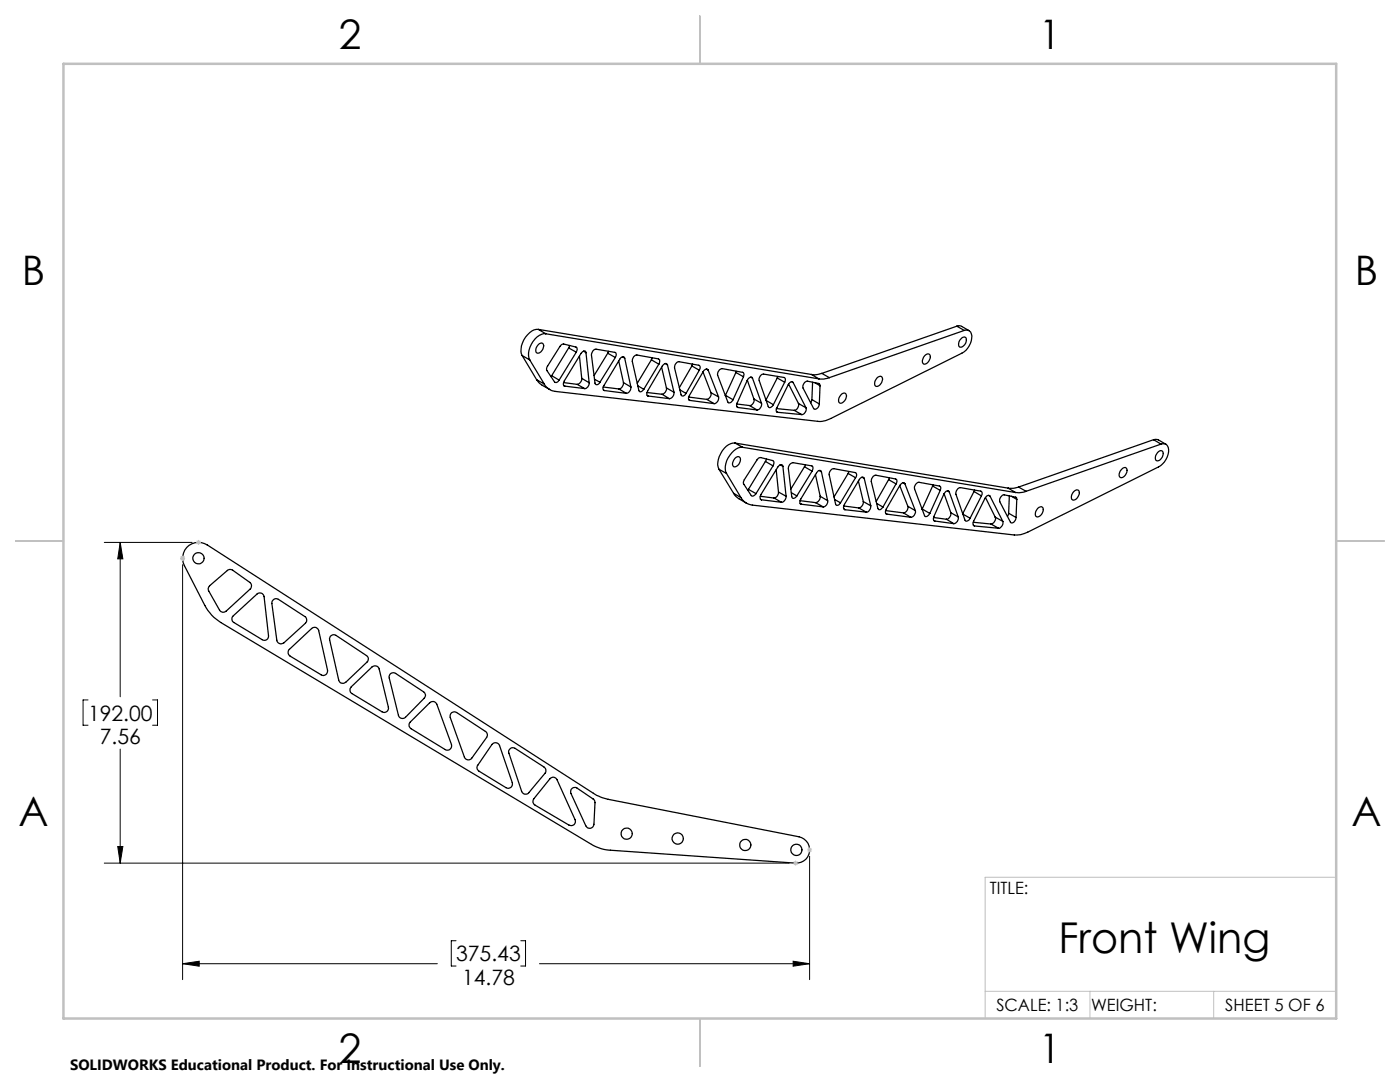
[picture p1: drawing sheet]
<svg xmlns="http://www.w3.org/2000/svg" width="279mm" height="216mm" viewBox="0 0 279 216" stroke-linecap="round" stroke-linejoin="round" font-family="sans-serif">
<g fill="none" stroke="#000" stroke-width=".25">
<path d="M104.2 70.9l1.5 .9M104.2 70.9l2.9 4.9M105.7 71.8l2.9 4.8M107.1 75.8l.7 .8 1.9 1.1M107.1 75.8l1.5 .8M107.4 68.8a.62 .62 0 0 1 1-.1 1.39 1.39 0 0 1-1.2 1.7 1.14 1.14 0 0 1 .2-1.6zM107.4 65.7a3.9 3.9 0 0 0-3.3 3.3 2.62 2.62 0 0 0 .1 1.9M107.4 65.7l1.5 .9M107.4 65.7l54.5 9M108.9 66.6a3.6 3.6 0 0 0-3.1 2.7 3.1 3.1 0 0 0-.1 2.5M108.9 66.6l54.5 9M110.1 75l-.1 .1"/>
<path d="M110.1 75l1.5 .8M112.5 76.3l2.7 .4M112.5 76.9l.2 .1M112.7 77l4 .5M113.5 69.4l1.5 .9M113.5 69.4l-3.4 5.6M113.7 68.9l-.2 .5M115 70.3a.67 .67 0 0 0-.1-1l-2.5-.7-.4 .2-2.8 4.3-.1 .8 1.6 2.3a.59 .59 0 0 0 .9-.4M115 70.3l-3.4 5.5M115.2 76.7l1.5 .8M115.6 71.1l.5 4.4M116.1 75.5a1.19 1.19 0 0 1-.9 1.2"/>
<path d="M116.1 75.5l1.5 .9M116.5 70.1l.4 .3M116.9 70.4l-.1-.3-.2-.1-.6 .5-3.4 5.5a.64 .64 0 0 0 .1 1M116.9 70.4l.7 6M117.6 76.4a1.05 1.05 0 0 1-.9 1.1M118.6 75.7l1.1 .6M120.4 77.2l3.1 .4M120.4 77.8l.2 .1M120.6 77.9l4.4 .6M121.3 70.5l1.5 .8M121.3 70.5l-2.7 4.4M121.5 70.1l-.2 .4"/>
<path d="M122.8 71.3a.64 .64 0 0 0-.1-1l-3.7-.6a1.12 1.12 0 0 0-1 1.2l.7 5.5a.51 .51 0 0 0 .6 .4 .51 .51 0 0 0 .4-.5M122.8 71.3l-3.1 5M123.5 72l.9 4.3M123.5 77.6l1.5 .9M124.2 71.2l.5 .3M124.4 76.3a1.18 1.18 0 0 1-.9 1.3M124.4 76.3l1.5 .9M124.7 71.5a.52 .52 0 0 0-.6-.3 .52 .52 0 0 0-.4 .5l-3.2 5.2a.62 .62 0 0 0 .1 1M124.7 71.5l1.2 5.7M125.9 77.2a1.2 1.2 0 0 1-.9 1.3M127.3 77l1.2 .7M129.1 78.3l3 .4"/>
<path d="M129.2 78.9l.2 .1M129.4 79l4.2 .6M130 71.8l1.5 .9M130 71.8l-2.8 4.7M130.1 71.4l-.1 .4M131.5 72.7a.72 .72 0 0 0-.1-1.1l-4.3-.8a1.12 1.12 0 0 0-.9 1.3l1.3 5.9 .4 .2 .6-.5M131.5 72.7l-3 5M132 73.3l1 4.1M132.1 78.7l1.5 .9M132.8 72.5l.4 .3M133 77.4a1.12 1.12 0 0 1-.9 1.3M133 77.4l1.5 .9"/>
<path d="M133.2 72.8a.55 .55 0 0 0-.6-.3 .55 .55 0 0 0-.4 .5l-2.9 5a.64 .64 0 0 0 .1 1M133.2 72.8l1.3 5.5M134.5 78.3a1.18 1.18 0 0 1-.9 1.3M135.7 77.8l1.2 .7M137.5 79.2l3.5 .5M137.5 79.8l.2 .1M137.7 79.9l4.8 .6M138.1 73l1.5 .9M138.1 73l-2.5 4.4M138.2 72.6l-.1 .4M139.6 73.9a.61 .61 0 0 0-.1-1l-4-.7a1.11 1.11 0 0 0-.9 1.2l1.3 5.4a.54 .54 0 0 0 .6 .2 .54 .54 0 0 0 .4-.5M139.6 73.9l-2.7 4.6"/>
<path d="M140.3 74.2l1.6 4.2M141 73.6l.3 .2M141 79.7l1.5 .8M141.3 73.8a.58 .58 0 0 0-.6-.1 .58 .58 0 0 0-.4 .5l-2.7 4.7a.6 .6 0 0 0 .1 1M141.3 73.8l2.1 5.4M141.9 78.4a1.13 1.13 0 0 1-.9 1.3M141.9 78.4l1.5 .8M143.4 79.2a1.12 1.12 0 0 1-.9 1.3M144.8 78.9l1.5 .9M144.8 78.9l-.1 .1M146.9 74.3l1.5 .9M146.9 74.3l-2.1 4.6"/>
<path d="M146.9 74.1v.2M148.4 75.2a.61 .61 0 0 0-.2-.9l-4.1-.7a1.18 1.18 0 0 0-.9 1.3l2 5.3a.62 .62 0 0 0 .7 .1 .62 .62 0 0 0 .4-.5M148.4 75.2l-2.1 4.6M149.2 75.9l1.3 3.7M149.8 75.2l.4 .3M150.2 75.5a.62 .62 0 0 0-.7-.2 .62 .62 0 0 0-.4 .6l-2 4.5a.57 .57 0 0 0 .2 .9M150.2 75.5l1.8 5M150.5 79.6a1.07 1.07 0 0 1-.9 1.3M150.5 79.6l1.5 .9M152.9 79.9l1.4 .9M155.1 75.4l1.5 .9M155.1 75.4l-2.2 4.4"/>
<path d="M155.2 75.1l-.1 .3M156.6 76.3a.61 .61 0 0 0-.1-1l-4.1-.7a1.06 1.06 0 0 0-.9 1.4l1.8 5.1a.58 .58 0 0 0 .7 .2 .58 .58 0 0 0 .3-.5M156.6 76.3l-2.3 4.5M157.4 76.6l1.9 3.9M158 76.2l.3 .1M158.3 76.3a.6 .6 0 0 0-.6-.1 .6 .6 0 0 0-.4 .6l-2.3 4.6a.57 .57 0 0 0 .2 .9M158.3 76.3l2.6 5.1M161.9 74.7l1.5 .9M162 79.7l-.2 .7M162 79.7l1.5 .9M162.2 76.3l-.2 3.4M162.6 76.3l1.1 .7"/>
<path d="M163.7 77l-.3-.5-2.3-.4a1.13 1.13 0 0 0-.8 1.3l2.1 4.1a.83 .83 0 0 0 1.1-.9M163.7 77l-.2 3.6M164 74.5l-1.3 .3-.8-.1M164 74.5l1.5 .9M165.5 75.4a3.7 3.7 0 0 1-2.1 .2M167.8 78.8a.71 .71 0 0 1 1-.3 1.34 1.34 0 0 1-1.2 1.9 1.14 1.14 0 0 1 .2-1.6zM175 75.4a.59 .59 0 0 1 .8-.3 .59 .59 0 0 1 .3 .9l-.1 .3a.9 .9 0 0 1-1.4 .6 1.46 1.46 0 0 1 .4-1.5zM184.5 71a.63 .63 0 0 1 1.1-.1 1.43 1.43 0 0 1-1.3 1.7 1.18 1.18 0 0 1 .2-1.6zM191 65.1l.7-.1 1.7 1M191 65.1l1.4 .8M191 65.1l-27 9.4M191.8 67.6a.62 .62 0 0 1 1-.1 1.39 1.39 0 0 1-1.3 1.8 1.2 1.2 0 0 1 .3-1.7z"/>
<path d="M192.4 65.9a1.17 1.17 0 0 1 1.3 .3 1.17 1.17 0 0 1 .2 1.3 4 4 0 0 1-2 3l-26.1 13a4.7 4.7 0 0 1-2.6 .6l-52.4-6a2.92 2.92 0 0 1-2.2-1.5M192.4 65.9l-26.9 9.5M143.5 93.6l1.5 .9M143.5 93.6l2.9 4.8M145 94.5l2.9 4.8M146.4 98.4l.7 .8 1.9 1.2M146.4 98.4l1.5 .9M146.6 91.5a.63 .63 0 0 1 1.1-.1 1.39 1.39 0 0 1-1.3 1.7 1.18 1.18 0 0 1 .2-1.6zM146.7 88.4a3.6 3.6 0 0 0-3.2 2.7 3.3 3.3 0 0 0 0 2.5M146.7 88.4l1.5 .9M146.7 88.4l54.5 9M147 80.6l2.6 .3"/>
<path d="M147.1 81.2l.2 .1M147.3 81.3l3.8 .5M148.2 89.3a3.9 3.9 0 0 0-3.3 3.2 2.62 2.62 0 0 0 .1 2M148.2 89.3l54.5 9M149.4 97.6l-.2 .2M149.4 97.6l1.5 .9M149.6 80.9l1.5 .9M151.7 99l2.8 .4M151.8 99.6l.2 .1M152 80.5a1.2 1.2 0 0 1-.9 1.3M152 99.7l4 .5M152.8 92.1l1.5 .9"/>
<path d="M152.8 92.1l-3.4 5.5M153 91.6l-.2 .5M154.3 93a.72 .72 0 0 0-.1-1.1l-2.4-.6-.5 .2-2.8 4.3-.1 .8 1.5 2.3a.67 .67 0 0 0 1-.4M154.3 93l-3.4 5.5M154.5 99.4l1.5 .8M154.9 93.7l.5 4.5M154.9 81.5l3.6 .4M155 82.2l.2 .1M155.2 82.3l4.8 .4M155.4 98.2a1.12 1.12 0 0 1-.9 1.2M155.4 98.2l1.5 .8M155.7 92.7l.5 .4"/>
<path d="M156.2 93.1a.52 .52 0 0 0-.5-.4 .52 .52 0 0 0-.5 .5l-3.3 5.5a.67 .67 0 0 0 .1 1M156.2 93.1l.7 5.9M156.9 99a1.19 1.19 0 0 1-.9 1.2M157.9 98.3l1.1 .7M158.5 81.9l1.5 .8M159.3 80.5a1.12 1.12 0 0 1-.8 1.4M159.3 80.5l1.6 .9M159.7 99.9l3.1 .4M160.5 93.1l1.6 .9M160.5 93.1l-2.7 4.5M160.7 92.7l-.2 .4M160.9 81.4a1.13 1.13 0 0 1-.9 1.3"/>
<path d="M162.1 94a.72 .72 0 0 0-.1-1l-3.7-.7a1.11 1.11 0 0 0-1 1.3l.7 5.5a.52 .52 0 0 0 .6 .4 .52 .52 0 0 0 .4-.5M162.1 94l-3.1 5M162.7 94.7l1 4.3M163.5 93.9l.4 .3M163.7 99a1.18 1.18 0 0 1-.9 1.3M163.7 99l1.5 .9M163.9 94.2a.52 .52 0 0 0-.5-.3 .52 .52 0 0 0-.5 .5l-3.1 5.2a.64 .64 0 0 0 .1 1M163.9 94.2l1.3 5.7M165.2 99.9a1.06 1.06 0 0 1-.9 1.2M166.5 99.7l1.2 .6M169.3 94.5l1.4 .8M169.3 94.5l-2.9 4.7"/>
<path d="M169.4 94.1l-.1 .4M170.7 95.3a.62 .62 0 0 0 0-1l-4.3-.8a1.11 1.11 0 0 0-.9 1.3l1.3 5.8a.54 .54 0 0 0 .5 .2 .54 .54 0 0 0 .4-.5M170.7 95.3l-3 5M171.3 96l1 4.1M172 95.2l.5 .3M172.5 95.5a.54 .54 0 0 0-.6-.3 .54 .54 0 0 0-.4 .5l-3 4.9a.67 .67 0 0 0 .1 1.1M172.5 95.5l1.3 5.4M177.3 95.7l1.5 .9M177.3 95.7l-2.4 4.3M177.5 95.3l-.2 .4M178.8 96.6a.61 .61 0 0 0-.1-1l-3.9-.8a1.18 1.18 0 0 0-.9 1.3l1.3 5.3 .1 .3h.3l.6-.5M178.8 96.6l-2.6 4.6"/>
<path d="M179.6 96.9l1.6 4.1M180.2 96.3l.4 .2M180.6 96.5a.58 .58 0 0 0-.6-.1 .58 .58 0 0 0-.4 .4l-2.7 4.8a.64 .64 0 0 0 .1 1M180.6 96.5l2.1 5.4M186.1 97l1.5 .9M186.1 97l-2.1 4.6M186.2 96.7l-.1 .3M187.6 97.9a.55 .55 0 0 0-.1-.9l-4.1-.8a1.12 1.12 0 0 0-.9 1.4l2 5.3a.62 .62 0 0 0 .7 .1 .62 .62 0 0 0 .4-.6M187.6 97.9l-2 4.5M188.4 98.5l1.4 3.8M189.1 97.9l.3 .2M189.4 98.1a.62 .62 0 0 0-.6-.1 .62 .62 0 0 0-.4 .6l-2 4.5a.61 .61 0 0 0 .1 .9"/>
<path d="M189.4 98.1l1.8 5.1M194.4 98.1l1.5 .9M194.4 98.1l-2.3 4.4M194.5 97.8l-.1 .3M195.9 99a.59 .59 0 0 0-.2-1l-4-.7a1.2 1.2 0 0 0-.9 1.3l1.8 5.2a.6 .6 0 0 0 .6 .1 .6 .6 0 0 0 .4-.5M195.9 99l-2.3 4.4M196.7 99.3l1.9 3.9M197.3 98.8l.3 .2M197.6 99a.62 .62 0 0 0-1 .4l-2.3 4.6a.62 .62 0 0 0 .2 1M197.6 99l2.5 5M201.2 97.4l1.5 .9M201.4 99l-.1 3.4"/>
<path d="M201.9 99l1 .7M202.9 99.7l-.2-.5-2.3-.5a1.13 1.13 0 0 0-.9 1.4l2.1 4.1a.6 .6 0 0 0 1-.4l.2-.5M202.9 99.7l-.1 3.6M203.3 97.2l-1.1 .2h-1M203.3 97.2l1.5 .8M204.8 98l-1.4 .3h-.7M214.3 98.1a.63 .63 0 0 1 1.1-.1 1.43 1.43 0 0 1-1.3 1.8 1.18 1.18 0 0 1 .2-1.7zM224.1 93.4a.49 .49 0 0 1 .6-.1 .49 .49 0 0 1 .2 .5l-.3 1a.65 .65 0 0 1-.6 .5 .65 .65 0 0 1-.7-.4l.3-1zM230.2 87.7l1 .1 1.5 .9M230.2 87.7l1.5 .9M230.2 87.7l-26.9 9.5M231 90.3a.6 .6 0 0 1 1.1-.1 1.39 1.39 0 0 1-1.3 1.7 1.18 1.18 0 0 1 .2-1.6z"/>
<path d="M231.7 88.6a1.05 1.05 0 0 1 1.5 1.1 4 4 0 0 1-2 3.5l-26.1 13a4.8 4.8 0 0 1-2.7 .6l-52.3-6a2.91 2.91 0 0 1-2.2-1.5M231.7 88.6l-26.9 9.4M37.3 109.3a3.2 3.2 0 0 1 4-.6l77.1 49.6a8.4 8.4 0 0 0 3 1.2l38.1 7.5a2.66 2.66 0 0 1 2.1 2.9 2.66 2.66 0 0 1-2.9 2.3l-36.9-2.5a8.1 8.1 0 0 1-3.8-1.2l-73.9-44.3a8.5 8.5 0 0 1-3.2-3.4l-4.1-7.9a3.3 3.3 0 0 1 .5-3.6zM41.8 116.9l3.6-3.1a.89 .89 0 0 1 1 0l3.4 2.4a.87 .87 0 0 1 .1 1.3l-4.8 4.5a.84 .84 0 0 1-1.3-.3l-2.1-3.8a.83 .83 0 0 1 .1-1zM54.5 119.8l.4-.3 .7 .1 5.2 3.4a.87 .87 0 0 1 .2 1.4l-4.3 3.9a.86 .86 0 0 1-1.5-.6l-.9-7.3zM159.7 100.5l.2 .1M159.9 100.6l4.4 .5M162.8 100.3l1.5 .8M168.4 101l3 .4M168.5 101.6l.1 .1M168.6 101.7l4.3 .5M171.4 101.4l1.5 .8"/>
<path d="M172.3 100.1a1.18 1.18 0 0 1-.9 1.3M172.3 100.1l1.5 .8M173.8 100.9a1.2 1.2 0 0 1-.9 1.3M174.9 100.4l1.3 .8M176.7 101.9l3.6 .4M176.8 102.5l.2 .1M177 102.6l4.8 .6M180.3 102.3l1.5 .9M181.2 101a1.11 1.11 0 0 1-.9 1.3M181.2 101l1.5 .9M182.7 101.9a1.12 1.12 0 0 1-.9 1.3M184 101.6l1.6 .8"/>
<path d="M184 101.6h.1M186.3 103.3l2.6 .3M186.4 103.9l.1 .1M186.5 104l3.9 .5M188.9 103.6l1.5 .9M189.8 102.3a1.19 1.19 0 0 1-.9 1.3M189.8 102.3l1.4 .9M191.2 103.2a1.12 1.12 0 0 1-.8 1.3M192.2 102.6l1.4 .8M194.2 104.2l3.6 .4M194.3 104.8l.2 .2M194.5 105l4.8 .4"/>
<path d="M197.8 104.6l1.5 .8M198.6 103.2a1.12 1.12 0 0 1-.8 1.4M198.6 103.2l1.5 .8M200.1 104a1.12 1.12 0 0 1-.8 1.4M201.3 102.4l-.3 .6M201.3 102.4l1.5 .9M207.1 101.5a.67 .67 0 0 1 1.1-.1 1.39 1.39 0 0 1-1.3 1.7 1.18 1.18 0 0 1 .2-1.6zM46.6 122.9l4.7-4.4a.84 .84 0 0 1 .9-.1 .84 .84 0 0 1 .5 .7l.9 7.7a.82 .82 0 0 1-.4 .8 .82 .82 0 0 1-.9 0l-5.6-3.4a.84 .84 0 0 1-.1-1.3zM57.6 129.7l4.6-4.3a.83 .83 0 0 1 1.4 .4l1.8 7.9a.86 .86 0 0 1-.4 .9 .86 .86 0 0 1-.9 .1l-6.2-3.8-.4-.4zM65.9 127l.2-.2a.8 .8 0 0 1 1 0l6 4a.81 .81 0 0 1 .1 1.3l-4.2 4a.86 .86 0 0 1-1.4-.4l-1.8-8zM70.1 137.1l4.2-4a.88 .88 0 0 1 1.4 .4l1.8 7.6a.84 .84 0 0 1-.3 .9 .84 .84 0 0 1-1 0l-6-3.6a.87 .87 0 0 1-.1-1.3zM77.8 134.5l.4-.2 .8 .1 5.5 3.6a.8 .8 0 0 1 .2 1.3l-3.8 3.8a.85 .85 0 0 1-1.4-.4l-1.8-7.4z"/>
<path d="M81.9 144.1l3.9-3.9a.85 .85 0 0 1 1.4 .3l2.9 8.1a.86 .86 0 0 1-.3 .9 .86 .86 0 0 1-.9 .1l-6.8-4.2a.85 .85 0 0 1-.2-1.3zM90.1 142.2a.85 .85 0 0 1 1 0l5.8 3.7a.82 .82 0 0 1 .2 1.2l-2.9 4.2a.84 .84 0 0 1-.8 .3 .84 .84 0 0 1-.7-.5l-2.8-7.9v-.5zM98.2 148.6a.87 .87 0 0 1 1.5 .2l2.5 7.4a.85 .85 0 0 1-.2 .9 .85 .85 0 0 1-1 .1l-5.4-3.3a.84 .84 0 0 1-.2-1.2zM101.7 149.5a.78 .78 0 0 1 1.1-.2l5.7 3.7a.87 .87 0 0 1 .3 1.3l-3.2 3.9a.82 .82 0 0 1-1.5-.3l-2.5-7.6-.1-.5zM109.7 155.4a.82 .82 0 0 1 1.5 .2l3.6 7.9a.84 .84 0 0 1-.2 1 .84 .84 0 0 1-1 .1l-6.8-3.9a.83 .83 0 0 1-.3-1.3zM114 157.5a.83 .83 0 0 1 1.2-.2l3.3 2.2 .2 .3-.2 4.7a.85 .85 0 0 1-.6 .8 .85 .85 0 0 1-1-.5l-3-6.5z"/>
<circle cx="39.6" cy="111.4" r="1.13"/>
<circle cx="125.1" cy="166.3" r="1.13"/>
<circle cx="135.3" cy="167.3" r="1.12"/>
<circle cx="148.7" cy="168.6" r="1.13"/>
<circle cx="158.9" cy="169.6" r="1.12"/>
</g>
<g fill="none" stroke="#000" stroke-width=".2">
<path d="M20.8 108.2h17.5M24 108.2l.5 3.3h-1zM24 108.2v30.8M36.4 112.7v82.8M17.6 139.7h-1v5h1M30.4 139.7h1v5h-1M24 149.5v22.7M20.8 172.2h136.7M23.5 168.9h1l-.5 3.3zM161.6 170.9v24.6M36.4 192.3l3.4-.5v1zM36.4 192.3h50.9"/>
<path d="M91 187.7h-.9v5.1h.9M103.9 187.7h1v5.1h-1M107.7 192.3h53.9M158.3 191.8l3.3 .5-3.3 .5z"/>
</g>
<g fill="none" stroke="#c0c0c0" stroke-width=".2">
<path d="M35.9 111.4h1M36.1 111.1l.7 .7M36.4 110.9v1M36.8 111.1l-.7 .7M39.1 108.2h1M39.3 107.9l.7 .7M39.6 107.7v1M40 107.9l-.7 .7M158.3 172.2h1M158.4 171.9l.7 .7M158.8 171.7v1M159.1 171.9l-.7 .7"/>
<path d="M161.1 169.6h1M161.2 169.2l.7 .7M161.6 169.1v1M161.9 169.2l-.7 .7M266.7 175h-70.1v28.2M196.6 197.8h70.1M217.5 197.8v5.4M242.2 197.8v5.4"/>
</g>
<path d="M139.7 3.2v9.5M3.1 107.9h9.6M266.7 107.9h9.5M139.7 203.2v9.6" fill="none" stroke="#c0c0c0" stroke-width=".25"/>
<path d="M12.7 12.7h254v190.5h-254z" fill="none" stroke="#c0c0c0" stroke-width=".5"/>
<path d="M36.4 192.3l3.4-.5v1zM158.3 191.8l3.3 .5-3.3 .5zM24 108.2l.5 3.3h-1zM23.5 168.9h1l-.5 3.3z" fill="#000"/>
<text font-size="8.5" x="211.2" y="190.2">Front Wing</text>
<g font-size="8.1">
<text x="67.6" y="9.7">2</text>
<text x="207.3" y="9.7">1</text>
<text x="4.4" y="57">B</text>
<text x="270.4" y="57">B</text>
<text x="3.7" y="164.9">A</text>
<text x="269.7" y="164.9">A</text>
<text x="67.6" y="212.2">2</text>
<text x="207.3" y="212.2">1</text>
</g>
<g font-size="4.2">
<text x="17.6" y="143.8">192.00</text>
<text x="19.9" y="148.5">7.56</text>
<text x="91" y="191.8">375.43</text>
<text x="92.2" y="196.6">14.78</text>
</g>
<g font-size="3.4">
<text x="197.6" y="178.4">TITLE:</text>
<text x="198.8" y="201.7">SCALE: 1:3</text>
<text x="217.7" y="201.8">WEIGHT:</text>
<text x="244.5" y="201.7">SHEET 5 OF 6</text>
</g>
<text font-size="3" x="14" y="213.5">SOLIDWORKS Educational Product. For Instructional Use Only.</text>
</svg>
